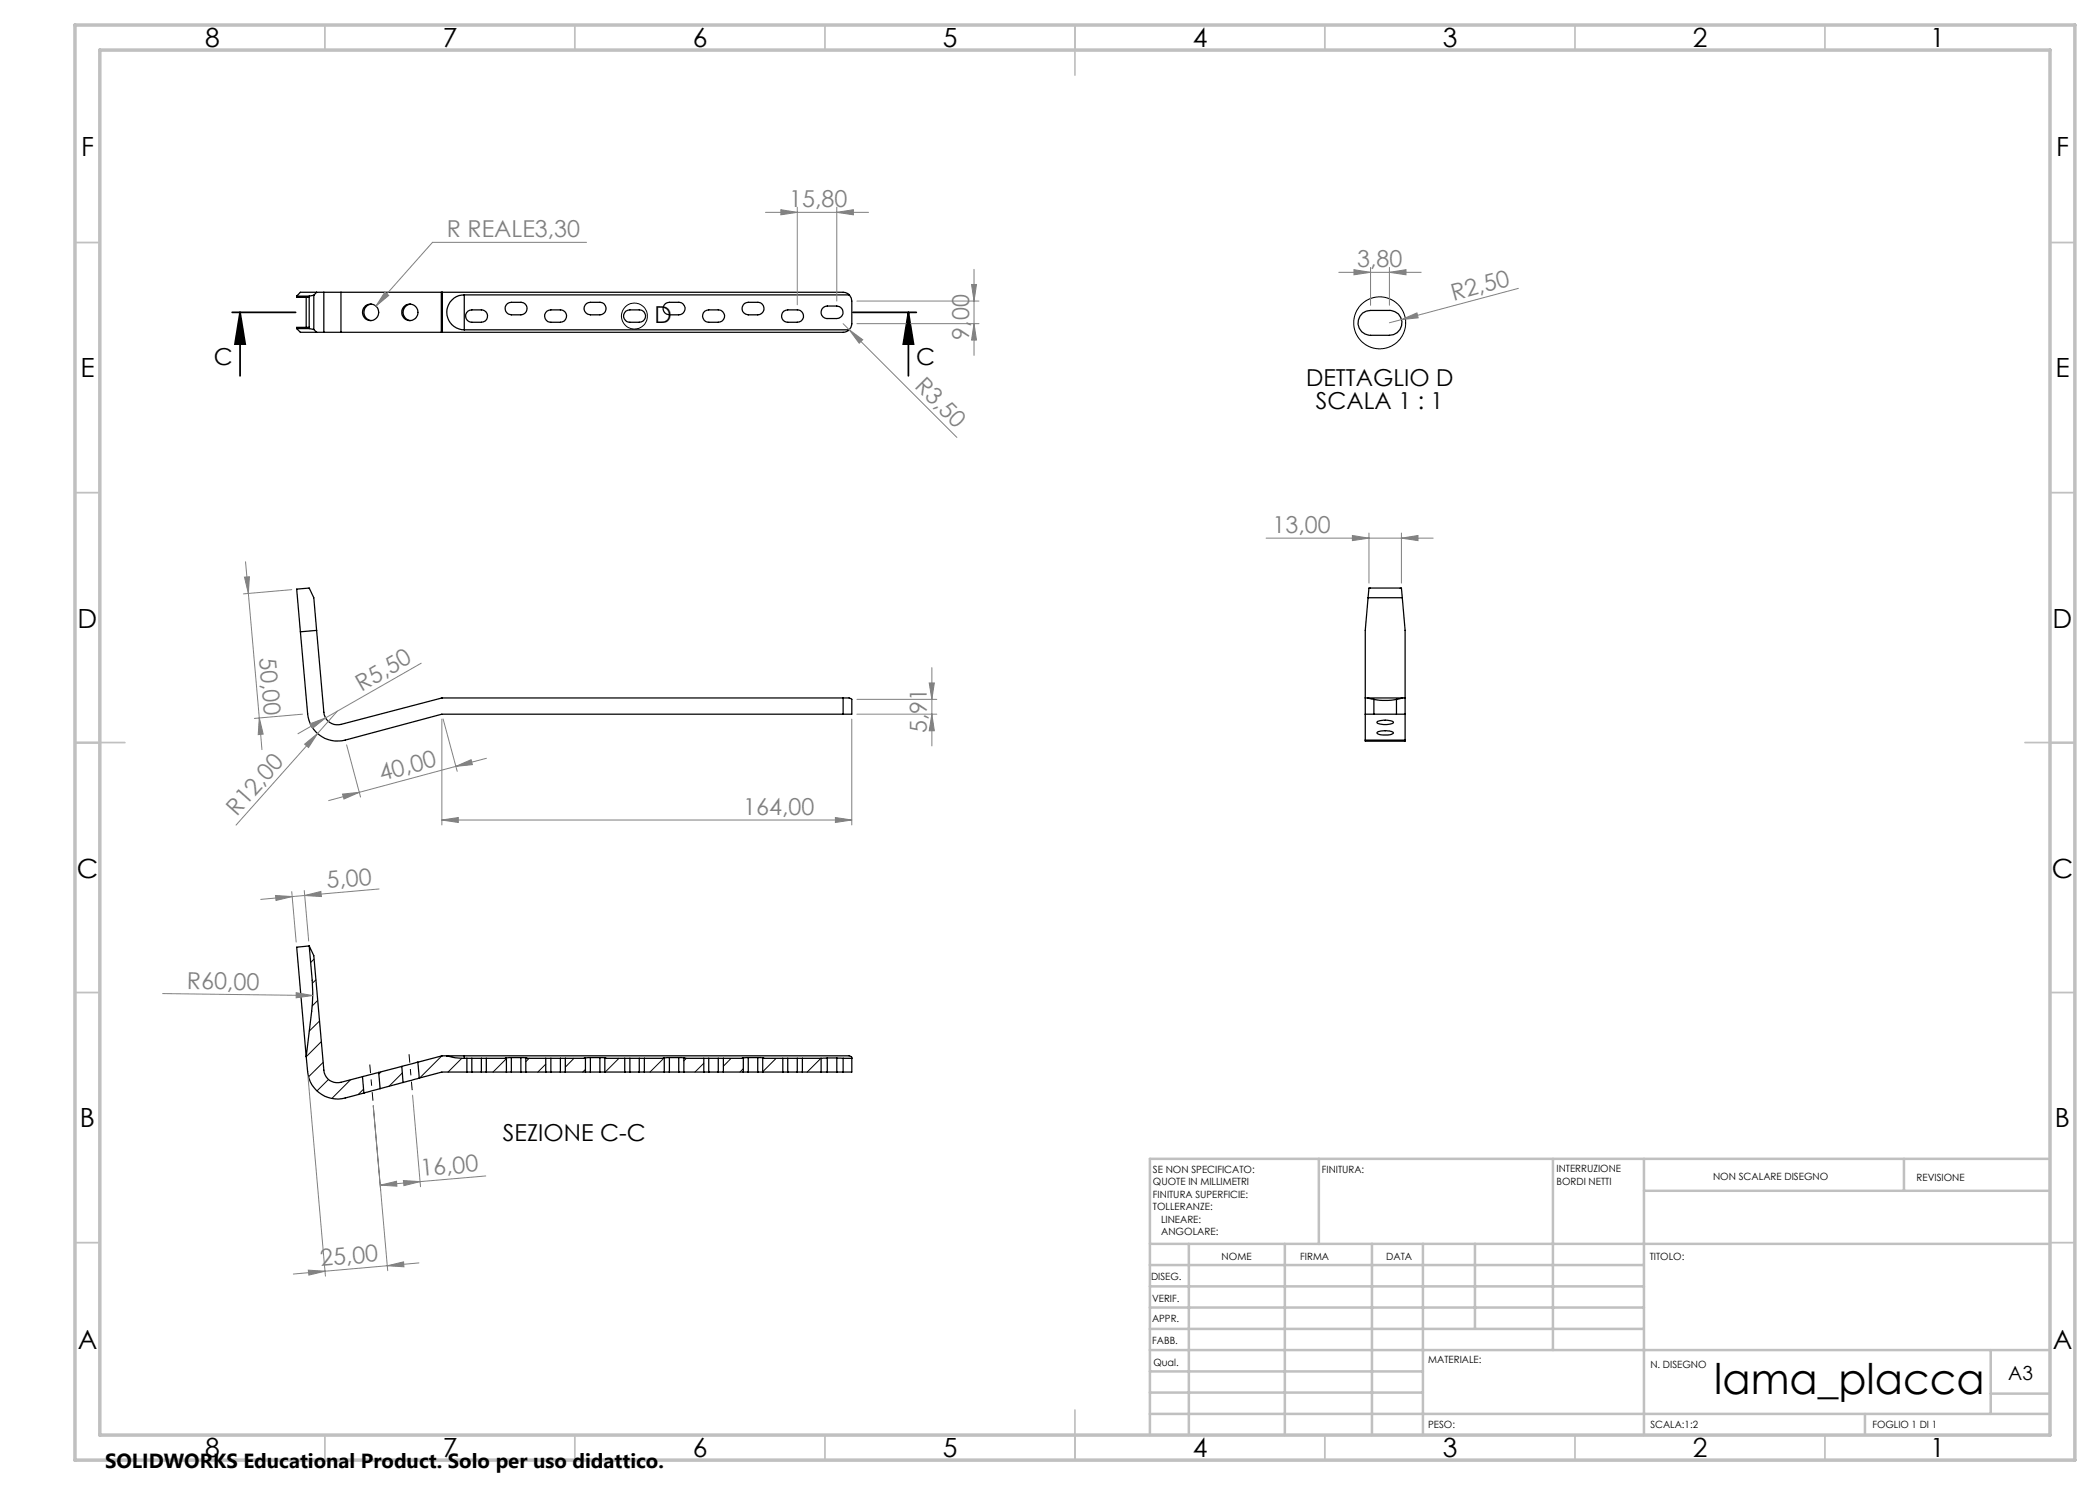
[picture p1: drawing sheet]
<svg xmlns="http://www.w3.org/2000/svg" width="420mm" height="297mm" viewBox="0 0 420 297" stroke-linecap="round" stroke-linejoin="round" font-family="sans-serif">
<g fill="none" stroke="#000" stroke-width=".25">
<path d="M59.3 59.2v.3h2.5M59.3 59.2h2.5M61.2 59.5v6M61.8 59.2v6.5M62.8 59.1l-1 .1M62.8 59.1v6.8M63.3 58.5l-.5 .6M64.8 58.5h3.4M64.8 58.5h-4.7l-.8 .7M64.8 58.5v8M68.2 58.5h20.1M68.2 58.5v8"/>
<path d="M88.3 58.5h.2M88.3 58.5v8M88.5 58.5h80.1h.5l.7 .5M88.5 58.5v8M92.9 59v7M92.9 59a3.5 3.5 0 0 0-3.5 3.5 3.5 3.5 0 0 0 3.5 3.5M92.9 59h76.9M169.8 59a3.8 3.8 0 0 1 .6 2.9v2.3a2.1 2.1 0 0 1-.6 1.8M59.3 65.7h2.5M59.3 65.7l.8 .8h4.7M61.8 65.5h-2.5v.2M61.8 65.7l1 .2"/>
<path d="M62.8 65.9l.5 .6M64.8 66.5h3.4M68.2 66.5h20.1M74.3 60.8a1.65 1.65 0 0 0-1.5 1.7 1.65 1.65 0 0 0 1.5 1.6M82.1 60.8a1.65 1.65 0 0 0-1.5 1.7 1.65 1.65 0 0 0 1.5 1.6M88.3 66.5h.2M92.9 66h76.9M93.6 62.2l.8-.2h1.9a1.23 1.23 0 0 1 1.2 1.2 1.23 1.23 0 0 1-1.2 1.2h-1.9a1.24 1.24 0 0 1-1.2-.8 1.24 1.24 0 0 1 .4-1.4zM101.5 60.7l.8-.2h1.9a1.25 1.25 0 0 1 1.2 1.2 1.25 1.25 0 0 1-1.2 1.3h-1.9a1.26 1.26 0 0 1-1.2-.9 1.26 1.26 0 0 1 .4-1.4zM109.4 62.2l.8-.2h1.9a1.23 1.23 0 0 1 1.2 1.2 1.23 1.23 0 0 1-1.2 1.2h-1.9a1.24 1.24 0 0 1-1.2-.8 1.24 1.24 0 0 1 .4-1.4zM117.3 60.7l.8-.2h1.9a1.25 1.25 0 0 1 1.2 1.2 1.25 1.25 0 0 1-1.2 1.3h-1.9a1.26 1.26 0 0 1-1.2-.9 1.26 1.26 0 0 1 .4-1.4zM125.2 62.2l.8-.2h1.8a1.24 1.24 0 0 1 1.3 1.2 1.24 1.24 0 0 1-1.3 1.2h-1.8a1.26 1.26 0 0 1-1.2-.8 1.26 1.26 0 0 1 .4-1.4z"/>
<path d="M133.1 60.7l.8-.2h1.8a1.25 1.25 0 0 1 1.3 1.2 1.25 1.25 0 0 1-1.3 1.3h-1.8a1.26 1.26 0 0 1-1.2-.9 1.26 1.26 0 0 1 .4-1.4zM141 62.2l.7-.2h2a1.24 1.24 0 0 1 1.2 1.2 1.24 1.24 0 0 1-1.2 1.2h-2a1.26 1.26 0 0 1-1.1-.8 1.26 1.26 0 0 1 .4-1.4zM148.9 60.7l.7-.2h2a1.25 1.25 0 0 1 1.2 1.2 1.25 1.25 0 0 1-1.2 1.3h-2a1.26 1.26 0 0 1-1.1-.9 1.26 1.26 0 0 1 .4-1.4zM156.8 62.2l.8-.2h1.9a1.23 1.23 0 0 1 1.2 1.2 1.23 1.23 0 0 1-1.2 1.2h-1.9a1.24 1.24 0 0 1-1.2-.8 1.24 1.24 0 0 1 .4-1.4zM164.7 61.5l.8-.3h1.9a1.25 1.25 0 0 1 1.2 1.3 1.25 1.25 0 0 1-1.2 1.2h-1.9a1.24 1.24 0 0 1-1.2-.8 1.24 1.24 0 0 1 .4-1.4zM169.8 66l-1 .5h-80.3M272.5 62.6l.8-.4 .8-.1h3.8a2.49 2.49 0 0 1 2.5 2.5 2.49 2.49 0 0 1-2.5 2.5h-3.8a2.5 2.5 0 0 1-2.4-1.7 2.5 2.5 0 0 1 .8-2.8zM273.6 119.6l-.6 6.5v21.9M273.6 119.6h6.9M273.6 119.6l.2-2h6.5l.2 2M280.5 119.6l.5 6.5v21.9M63.3 126.1l-3.2 .3"/>
<path d="M168.6 139.6h-80.3l-20.1 5.3a2.73 2.73 0 0 1-3.4-2.5l-2-22.8-1-2-2.5 .2 2.2 24.9a6 6 0 0 0 7.5 5.3l19.4-5.2h80.2M168.6 139.6h1.2l.6 .2v3h-1.8M168.6 139.6v3.2M273 139.6h.5M273.5 139.6l1.3 .3M273.5 139.6h7M274.8 139.9a12.1 12.1 0 0 0 4.5 0M274.8 139.9v2.9M279.3 139.9v2.9M280.5 139.6l-1.2 .3M280.5 139.6h.5M273 142.8h1.8"/>
<path d="M273 148v.2h8v-.2M273 148h8M274.8 142.8h4.5M275.4 144.4a3.9 3.9 0 0 1 3.3 0 .83 .83 0 0 1-1.1 .5l-1.6-.1-.5-.2zM275.4 146.5a3.7 3.7 0 0 1 3.3 .1 3.5 3.5 0 0 1-3.3 0zM279.3 142.8h1.7M61.8 189.2l1 1.9 2 22.9a2.68 2.68 0 0 0 3.4 2.5l4.3-1.2M61.8 189.2l.6 6.9a30 30 0 0 1-.1 6.1l-1.1 9.1M61.8 189.2l-2.5 .2 1.9 21.9M61.2 211.3a12.7 12.7 0 0 0 .9 5.1 6 6 0 0 0 6.9 3.2l3.8-1M72.5 215.3l.3 3.3M75.7 214.5l-3.2 .8"/>
<path d="M75.7 214.5l.3 3.2M76 217.7l-3.2 .9M80.4 213.3l.2 3.2M80.4 213.3l-4.7 1.2M80.6 216.5l-4.6 1.2M83.6 212.4l-3.2 .9M83.6 212.4l.3 3.2M83.9 215.6l-3.3 .9M89.4 211.2l1.7 .4 1.8 .1M89.4 211.2h3.5M89.4 211.2h-1.1l-4.7 1.2M92.9 211.2v.5"/>
<path d="M92.9 211.2h76.9a.43 .43 0 0 1 .6 .4v.1M92.9 211.7h.5M93.4 211.7h1M93.4 214.4h1M93.4 211.7v2.7M93.4 214.4h-5l-4.5 1.2M94.4 211.7h1.9M94.4 211.7v2.7M94.4 214.4h1.9M96.3 211.7h1M96.3 214.4h1M96.3 211.7v2.7"/>
<path d="M97.3 211.7h4M97.3 211.7v2.7M97.3 214.4h4M101.3 214.4h1M101.3 211.7v2.7M102.3 211.5l-1.3 .1 .3 .1M102.3 211.5h1.9M102.3 211.5v2.9M102.3 214.4h1.9M104.2 211.5l1.2 .1-.2 .1M104.2 214.4h1M104.2 211.5v2.9"/>
<path d="M105.2 211.7h3.9M105.2 211.7v2.7M105.2 214.4h3.9M109.1 211.7h1.1M109.1 214.4h1.1M109.1 211.7v2.7M110.2 211.7h1.9M110.2 211.7v2.7M110.2 214.4h1.9M112.1 211.7h1M112.1 214.4h1M112.1 211.7v2.7"/>
<path d="M113.1 211.7h4M113.1 211.7v2.7M113.1 214.4h4M117.1 214.4h1M117.1 211.7v2.7M118.1 211.5l-1.3 .2h.3M118.1 211.5h1.9M118.1 211.5v2.9M118.1 214.4h1.9M120 211.5l1.2 .1-.2 .1M120 214.4h1M120 211.5v2.9"/>
<path d="M121 211.7h4M121 211.7v2.7M121 214.4h4M125 211.7h1M125 214.4h1M125 211.7v2.7M126 211.7h1.8M126 211.7v2.7M126 214.4h1.8M127.8 211.7h1.1M127.8 214.4h1.1M127.8 211.7v2.7"/>
<path d="M128.9 211.7h4M128.9 211.7v2.7M128.9 214.4h4M132.9 214.4h1M132.9 211.7v2.7M133.9 211.5l-1.3 .2h.3M133.9 211.5h1.8M133.9 211.5v2.9M133.9 214.4h1.8M135.7 211.5l1.3 .1-.2 .1M135.7 214.4h1.1M135.7 211.5v2.9"/>
<path d="M136.8 211.7h4M136.8 211.7v2.7M136.8 214.4h4M140.8 211.7h.9M140.8 214.4h.9M140.8 211.7v2.7M141.7 211.7h2M141.7 211.7v2.7M141.7 214.4h2M143.7 211.7h1M143.7 214.4h1M143.7 211.7v2.7"/>
<path d="M144.7 211.7h4M144.7 211.7v2.7M144.7 214.4h4M148.7 214.4h.9M148.7 211.7v2.7M149.6 211.5l-1.2 .2h.3M149.6 211.5h2M149.6 211.5v2.9M149.6 214.4h2M151.6 211.5l1.2 .1-.3 .1M151.6 214.4h.9M151.6 211.5v2.9"/>
<path d="M152.5 211.7h4.1M152.5 211.7v2.7M152.5 214.4h4.1M156.6 211.7h1M156.6 214.4h1M156.6 211.7v2.7M157.6 211.7h1.9M157.6 211.7v2.7M157.6 214.4h1.9M159.5 211.7h1M159.5 214.4h1M159.5 211.7v2.7"/>
<path d="M160.5 211.7h3.7M160.5 211.7v2.7M160.5 214.4h3.7M164.2 214.4h1.3M164.2 211.7v2.7M165.5 211.6l-1.3 .1M165.5 211.6h1.9M165.5 211.6v2.8M165.5 214.4h1.9M167.4 211.6l1.2 .1M167.4 214.4h1.2M167.4 211.6v2.8"/>
<path d="M168.6 211.7v2.7M168.6 211.7h1.8M170.4 211.7v2.7h-1.8"/>
<circle cx="74.1" cy="62.5" r="1.64"/>
<circle cx="81.9" cy="62.5" r="1.64"/>
</g>
<g fill="none" stroke="#000" stroke-width=".2">
<path d="M62.8 191.8l-.7 .7M63.2 196l-.7 .6M63.5 200.1l-1.1 1.1M63.9 204.2l-2.1 2M64.2 208.3l-3 3M64.6 212.5l-2.9 2.9M65.7 215.9l-2.3 2.3M70.1 216l-3.7 3.7M72.7 217.8l-1.1 1.1M76.2 214.4l-.4 .4M80.5 214.6l-2.7 2.7M88.4 211.2l-4.5 4.4"/>
<path d="M92.4 211.7l-2.8 2.7M101.3 211.7l-2.7 2.7M105.8 211.7l-.6 .6M109.1 212.8l-1.5 1.6M114.8 211.7l-1.7 1.7M117.1 213.9l-.5 .5M123.8 211.7l-2.8 2.7M132.8 211.7l-2.8 2.7M137.3 211.7l-.5 .5M140.8 212.7l-1.8 1.7M146.2 211.7l-1.5 1.6M148.7 213.7l-.7 .7"/>
<path d="M155.2 211.7l-2.7 2.6M164.2 211.7l-2.8 2.7M168.7 211.7h-.1"/>
<circle cx="126.9" cy="63.2" r="2.6"/>
<circle cx="275.9" cy="64.6" r="5.2"/>
</g>
<path d="M46.4 62.5h12.7M48 62.5l1 6.3h-2zM48 62.5v12.7M170.6 62.5h12.7M181.7 62.5l1 6.3h-2zM181.7 62.5v12.7" fill="none" stroke="#000" stroke-width=".35"/>
<g fill="none" stroke="#808080" stroke-width=".2">
<path d="M77 58.4l.8 .7-2.6 2.1zM117.3 48.5h-30.8l-11.3 12.7M153.1 42.5h20.6M156.2 41.9l3.3 .6-3.3 .5zM159.5 41.4v19.6M167.4 42.5l3.3-.6v1.1zM167.4 41.4v18.8M194.3 56.9h1l-.5 3.3zM194.8 53.9v17.2M267.8 54.5h16.4M270.8 53.9l3.3 .6-3.3 .5zM274.1 53.5v7.6"/>
<path d="M277.9 54.5l3.3-.6v1.1zM277.9 53.5v7.6M303.7 57.7l-23.4 6.2M168.6 64.7l1.3 1.3M169.9 66l2.6 1.9-.7 .7zM169.9 66l21.5 21.5M171.4 64.7h24.4M171.4 60.2h24.4M194.8 64.7l.5 3.3h-1zM280.3 63.9l3.1-1.3 .2 1zM280.3 63.9l-2.4 .7M48.9 115.4h1l-.2 3.3z"/>
<path d="M49.1 112.4l.6 6.3M49.7 118.7l2.2 24.9M58.3 117.9l-9.6 .9M253.2 107.6h33.4M270.5 107.1l3.3 .5-3.3 .5zM273.8 106.6v10M280.3 107.6l3.3-.5v1zM280.3 106.6v10M84.2 132.6l-19.1 11M171.4 139.9h16M185.8 136.6h1.1l-.5 3.3zM186.4 133.5v15.7"/>
<path d="M51.9 143.6l.7 3.2-1 .1zM51.9 143.6l.5 6.3M60.5 142.8l-9.6 .9M60.9 148.8l2.6-2.1-1.8 2.8zM62 144.8l3.1-1.2-2.6 2.1zM63.5 146.7l-16.3 18.3M65.1 143.6l-5.5 3.2M67.5 142.2l-4 4.5M68.5 158.8l3.4-.3-3.1 1.3zM69.3 149l2.8 10.4M71.9 158.5l-6.2 1.6M88.4 143.8v21.2"/>
<path d="M88.6 143.8l2.8 10.5M91.2 153.3l3-1.4 .3 1zM91.2 153.3l-19.3 5.2M97.3 151.7l-6.1 1.6M170.4 143.8v21.2M171.4 142.8h16M186.4 142.8l.5 3.4h-1.1zM55.1 179.1l3.4 .2-3.3 .8zM58.3 178.3l.9 10.1M58.5 179.3l-6.4 .6M60.9 178.1l.8 10.1M60.9 179.1l3.3-.8 .1 1z"/>
<path d="M75.8 177.8l-17.3 1.5M88.4 164l3.3-.5v1zM88.4 164h82M167.1 163.5l3.3 .5-3.3 .5zM32.5 198.7l30 .4M59.2 198.5l3.3 .6-3.3 .5zM61.6 215.3l3.5 39.9M82.5 219l1.6 18.3M74.6 221.2l2.9 32.9M76.1 237l3.2-.7 .1 .9zM80.7 236.1l3.3 .2-3.2 .8zM84 236.3l-7.9 .7"/>
<path d="M97.2 235.2l-13.2 1.1M61.7 254l3.3 .2-3.2 .8zM77.5 253.1l3.2-.7 .1 1zM83.8 252.6l-25.1 2.2"/>
</g>
<path d="M74 212.9l.6 7.2M81.8 210.8l.6 7.2" fill="none" stroke="#000" stroke-width=".2" stroke-dasharray="15.2 1.3 1.3 1.3" stroke-dashoffset="13.5" stroke-linecap="butt"/>
<g fill="none" stroke="#c0c0c0" stroke-width=".35">
<path d="M65 5v5M115 5v5M165 5v5M215 5v10M265 5v5M315 5v5M365 5v5M15 48.5h5M410 48.5h5M15 98.5h5M410 98.5h5M15 148.5h10"/>
<path d="M405 148.5h10M15 198.5h5M410 198.5h5M15 248.5h5M410 248.5h5M65 287v5M115 287v5M165 287v5M215 282v10M265 287v5M315 287v5M365 287v5"/>
</g>
<g fill="none" stroke="#c0c0c0" stroke-width=".5">
<path d="M263.8 231.8v17M310.6 231.8v38.2M328.8 231.8v55.2M328.8 238.2h81.2M380.8 231.8v6.4M410 231.8h-180v55.2M230 248.8h180M230 257.3h98.8M230 253h98.8M237.8 248.8v38.2M257 248.8v38.2M274.4 248.8v38.2"/>
<path d="M284.6 248.8v38.2M295 248.8v17M230 265.8h98.8M230 261.5h98.8M230 278.5h54.6M230 274.3h54.6M230 270h180M398.1 270v12.8M398.1 278.7h11.9M230 282.8h180M373 282.8v4.2"/>
</g>
<path d="M15 5h400v287h-400zM20 10h390v277h-390z" fill="none" stroke="#c0c0c0" stroke-width=".7"/>
<path d="M181.7 62.5l1 6.3h-2zM48 62.5l1 6.3h-2z" fill="#000"/>
<g fill="#808080">
<path d="M280.3 63.9l3.1-1.3 .2 1z"/>
<path d="M62 144.8l3.1-1.2-2.6 2.1z"/>
<path d="M60.9 148.8l2.6-2.1-1.8 2.8z"/>
<path d="M169.9 66l2.6 1.9-.7 .7z"/>
<path d="M59.2 198.5l3.3 .6-3.3 .5z"/>
<path d="M77 58.4l-1.8 2.8 2.6-2.1zM156.2 41.9l3.3 .6-3.3 .5zM167.4 42.5l3.3-.6v1.1z"/>
<path d="M88.4 164l3.3-.5v1zM167.1 163.5l3.3 .5-3.3 .5z"/>
<path d="M280.3 107.6l3.3-.5v1zM270.5 107.1l3.3 .5-3.3 .5z"/>
<path d="M60.9 179.1l3.3-.8 .1 1zM55.1 179.1l3.4 .2-3.3 .8z"/>
<path d="M80.7 236.1l3.3 .2-3.2 .8zM76.1 237l3.2-.7 .1 .9zM77.5 253.1l3.2-.7 .1 1zM61.7 254l3.3 .2-3.2 .8z"/>
<path d="M68.5 158.8l3.4-.3-3.1 1.3zM91.2 153.3l3-1.4 .3 1z"/>
<path d="M194.8 64.7l.5 3.3h-1zM194.3 56.9h1l-.5 3.3z"/>
<path d="M185.8 136.6h1.1l-.5 3.3zM186.4 142.8l.5 3.4h-1.1z"/>
<path d="M48.9 115.4h1l-.2 3.3zM51.9 143.6l.7 3.2-1 .1z"/>
<path d="M270.8 53.9l3.3 .6-3.3 .5zM277.9 54.5l3.3-.6v1.1z"/>
</g>
<text font-size="8.5" x="342.8" y="278.7">lama_placca</text>
<g font-size="5.3">
<text x="41" y="9.5">8</text>
<text x="88.5" y="9.5">7</text>
<text x="138.5" y="9.5">6</text>
<text x="188.5" y="9.5">5</text>
<text x="238.5" y="9.5">4</text>
<text x="288.5" y="9.5">3</text>
<text x="338.5" y="9.5">2</text>
<text x="386" y="9.5">1</text>
<text x="16.2" y="31.3">F</text>
<text x="411.2" y="31.3">F</text>
<text x="16.1" y="75.5">E</text>
<text x="411.1" y="75.5">E</text>
<text x="15.5" y="125.5">D</text>
<text x="410.5" y="125.5">D</text>
<text x="15.4" y="175.5">C</text>
<text x="410.4" y="175.5">C</text>
<text x="16" y="225.5">B</text>
<text x="411" y="225.5">B</text>
<text x="15.5" y="269.8">A</text>
<text x="410.5" y="269.8">A</text>
<text x="41" y="291.5">8</text>
<text x="88.5" y="291.5">7</text>
<text x="138.5" y="291.5">6</text>
<text x="188.5" y="291.5">5</text>
<text x="238.5" y="291.5">4</text>
<text x="288.5" y="291.5">3</text>
<text x="338.5" y="291.5">2</text>
<text x="386" y="291.5">1</text>
</g>
<g font-size="4.7" fill="#808080">
<text x="157.8" y="41.4">15,80</text>
<text x="89.4" y="47.4">R REALE3,30</text>
<text x="271.4" y="53.4">3,80</text>
<text x="290.7" y="60.1" transform="rotate(-15 290.7 60.1)">R2,50</text>
<text x="193.8" y="68" transform="rotate(-90 193.8 68)">9,00</text>
<text x="182.8" y="77.4" transform="rotate(45 182.8 77.4)">R3,50</text>
<text x="254.5" y="106.6">13,00</text>
<text x="51.8" y="131.6" transform="rotate(85 51.8 131.6)">50,00</text>
<text x="72.3" y="138.3" transform="rotate(-30 72.3 138.3)">R5,50</text>
<text x="185.4" y="146.7" transform="rotate(-90 185.4 146.7)">5,91</text>
<text x="76.3" y="156.2" transform="rotate(-15 76.3 156.2)">40,00</text>
<text x="47.3" y="163.4" transform="rotate(-48 47.3 163.4)">R12,00</text>
<text x="148.6" y="163">164,00</text>
<text x="65.4" y="177.7" transform="rotate(-5 65.4 177.7)">5,00</text>
<text x="37.4" y="197.8" transform="rotate(1 37.4 197.8)">R60,00</text>
<text x="84.2" y="235.3" transform="rotate(-5 84.2 235.3)">16,00</text>
<text x="64.2" y="253.3" transform="rotate(-5 64.2 253.3)">25,00</text>
</g>
<g font-size="4.7">
<text x="130.9" y="64.5">D</text>
<text x="42.8" y="73">C</text>
<text x="183.2" y="73">C</text>
<text x="261.2" y="77.3">DETTAGLIO D</text>
<text x="263.2" y="81.8">SCALA 1 : 1</text>
<text x="100.6" y="228.1">SEZIONE C-C</text>
</g>
<text font-size="4.1" x="21" y="293.7">SOLIDWORKS Educational Product. Solo per uso didattico.</text>
<text font-size="3.9" x="401.6" y="276">A3</text>
<g font-size="2">
<text x="230.6" y="234.6">SE NON SPECIFICATO:</text>
<text x="230.6" y="237.1">QUOTE IN MILLIMETRI</text>
<text x="230.6" y="239.6">FINITURA SUPERFICIE:</text>
<text x="264.4" y="234.6">FINITURA:</text>
<text x="311.3" y="234.5">INTERRUZIONE</text>
<text x="311.3" y="237">BORDI NETTI</text>
<text x="342.6" y="236">NON SCALARE DISEGNO</text>
<text x="383.3" y="236.2">REVISIONE</text>
<text x="230.6" y="242.1">TOLLERANZE:</text>
<text x="232.2" y="244.6">LINEARE:</text>
<text x="232.2" y="247.1">ANGOLARE:</text>
<text x="244.3" y="252">NOME</text>
<text x="260" y="251.9">FIRMA</text>
<text x="277.2" y="251.9">DATA</text>
<text x="330" y="251.9">TITOLO:</text>
<text x="230.2" y="256.1">DISEG.</text>
<text x="230.4" y="260.3">VERIF.</text>
<text x="230.4" y="264.4">APPR.</text>
<text x="230.5" y="268.8">FABB.</text>
<text x="230.7" y="273.1">Qual.</text>
<text x="285.6" y="272.5">MATERIALE:</text>
<text x="330.1" y="273.6">N. DISEGNO</text>
<text x="285.6" y="285.5">PESO:</text>
<text x="330.1" y="285.6">SCALA:1:2</text>
<text x="374.5" y="285.6">FOGLIO 1 DI 1</text>
</g>
</svg>
